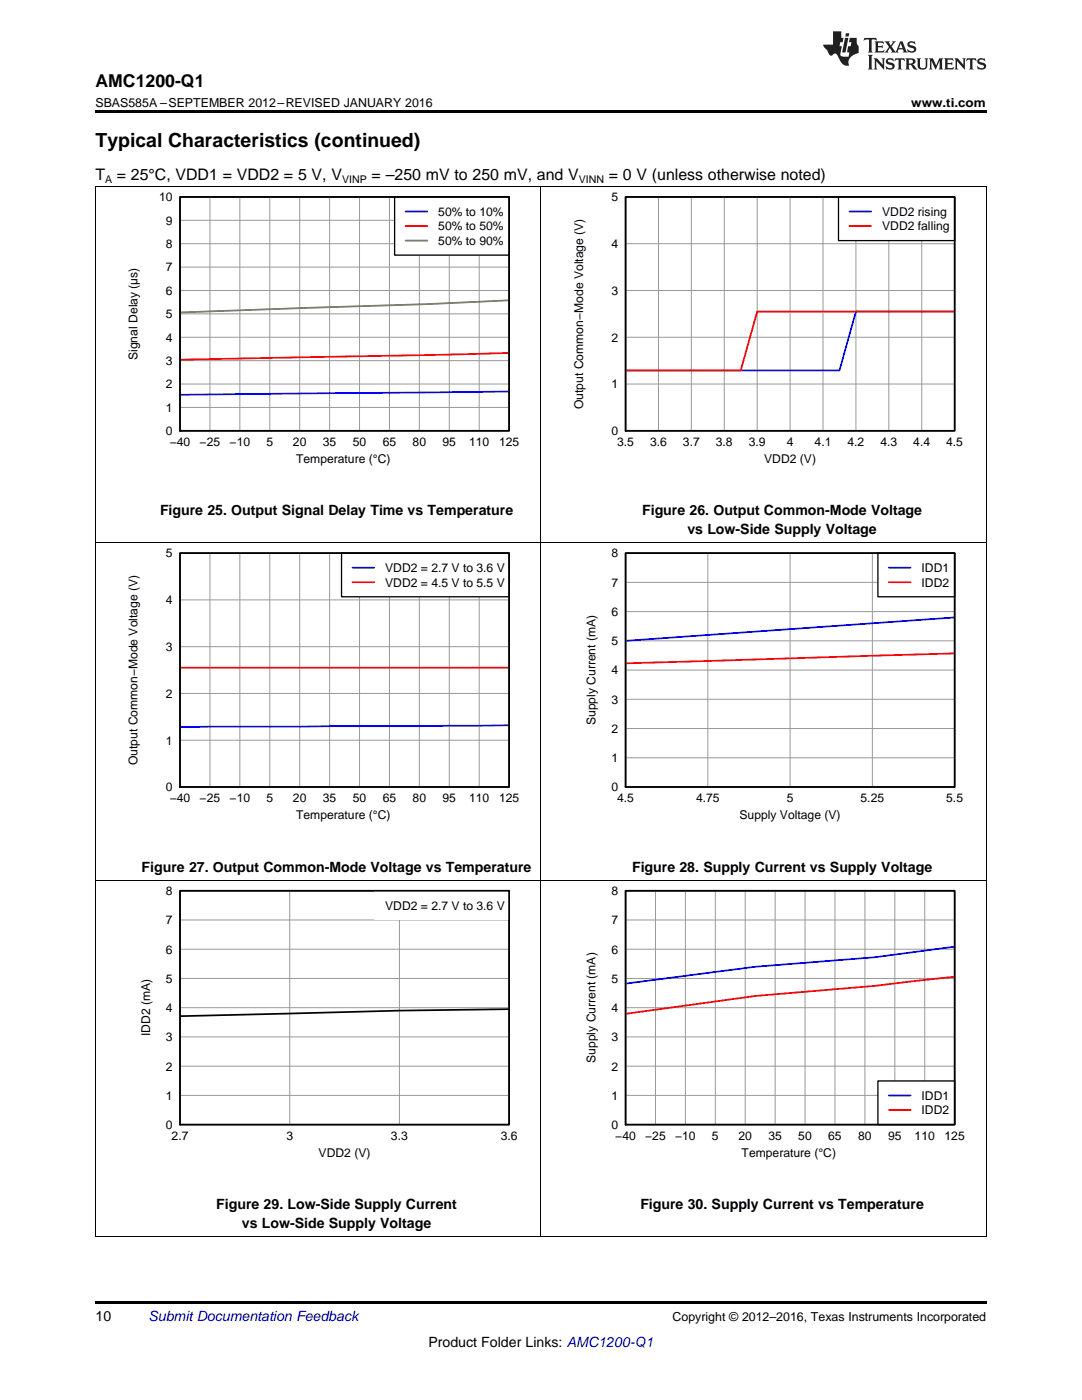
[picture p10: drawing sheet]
<svg xmlns="http://www.w3.org/2000/svg" width="216mm" height="279mm" viewBox="0 0 216 279" stroke-linecap="round" stroke-linejoin="round" font-family="sans-serif">
<path d="M19 259.7h177.8v.5h-177.8z" fill="#000"/>
<path d="M19.1 175.7v71.1M107.9 175.7v71.1M196.8 175.7v71.1M19 246.8h177.8" fill="none" stroke="#000" stroke-width=".2"/>
<path d="M35.9 177.8h65.7v46.6h-65.7z" fill="none" stroke="#000" stroke-width=".26"/>
<path d="M35.9 177.8h65.7v46.6h-65.7zM57.8 177.8v46.6M79.7 177.8v46.6M35.9 195.3h65.7M35.9 189.4h65.7M35.9 183.6h65.7M35.9 218.6h65.7M35.9 212.8h65.7M35.9 206.9h65.7M35.9 201.1h65.7" fill="none" stroke="#999" stroke-width=".2"/>
<path d="M101.6 201.4l-21.9 .3-43.8 1.1" fill="none" stroke="#000" stroke-width=".35"/>
<path d="M74.7 177.8h26.9v5.8h-26.9z" fill="#fff"/>
<path d="M35.9 177.8h65.7v46.6h-65.7z" fill="none" stroke="#000" stroke-width=".35"/>
<path d="M124.8 177.8h65.7v46.6h-65.7z" fill="none" stroke="#000" stroke-width=".26"/>
<g fill="none" stroke="#999" stroke-width=".2">
<path d="M124.8 177.8h65.7v46.6h-65.7zM130.8 177.8v46.6M136.8 177.8v46.6M142.7 177.8v46.6M148.7 177.8v46.6M154.7 177.8v46.6M160.6 177.8v46.6M166.6 177.8v46.6M172.6 177.8v46.6M178.6 177.8v46.6M184.5 177.8v46.6M124.8 195.3h65.7"/>
<path d="M124.8 189.4h65.7M124.8 183.6h65.7M124.8 218.6h65.7M124.8 212.8h65.7M124.8 206.9h65.7M124.8 201.1h65.7"/>
</g>
<path d="M190.5 188.9l-15.9 2.1-23.9 1.9-25.9 3.4" fill="none" stroke="#00f" stroke-width=".35"/>
<path d="M190.5 194.9l-15.9 1.9-23.9 2-25.9 3.5" fill="none" stroke="#f00" stroke-width=".35"/>
<path d="M175.2 215.7h15.3v8.7h-15.3z" fill="#fff"/>
<path d="M35.9 110.4h65.7v46.7h-65.7zM175.2 215.7h15.3v8.7h-15.3z" fill="none" stroke="#000" stroke-width=".26"/>
<path d="M101.6 144.7l-65.7 .4M177.4 218.6h4.3" fill="none" stroke="#00f" stroke-width=".35"/>
<path d="M101.6 133.2l-65.7 .1M177.4 221.5h4.3" fill="none" stroke="#f00" stroke-width=".35"/>
<path d="M124.8 177.8h65.7v46.6h-65.7z" fill="none" stroke="#000" stroke-width=".35"/>
<path d="M19.1 108.3v67.4M107.9 108.3v67.4M196.8 108.3v67.4M19 175.7h177.8" fill="none" stroke="#000" stroke-width=".2"/>
<g fill="none" stroke="#999" stroke-width=".2">
<path d="M35.9 110.4h65.7v46.7h-65.7zM35.9 119.7h65.7M41.9 110.4v46.7M47.9 110.4v46.7M53.8 110.4v46.7M59.8 110.4v46.7M65.8 110.4v46.7M71.7 110.4v46.7M77.7 110.4v46.7M83.7 110.4v46.7M89.7 110.4v46.7M95.6 110.4v46.7"/>
<path d="M35.9 138.4h65.7M35.9 129.1h65.7M35.9 147.7h65.7"/>
</g>
<path d="M68.1 110.4h33.5v8.7h-33.5z" fill="#fff"/>
<path d="M68.1 110.4h33.5v8.7h-33.5zM124.8 110.4h65.7v46.7h-65.7z" fill="none" stroke="#000" stroke-width=".26"/>
<path d="M70.3 113.3h4.4M190.5 123.2l-65.7 4.7" fill="none" stroke="#00f" stroke-width=".35"/>
<path d="M70.3 116.2h4.4M190.5 130.4l-65.7 2" fill="none" stroke="#f00" stroke-width=".35"/>
<path d="M35.9 110.4h65.7v46.7h-65.7z" fill="none" stroke="#000" stroke-width=".35"/>
<path d="M124.8 110.4h65.7v46.7h-65.7zM124.8 116.2h65.7M141.2 110.4v46.7M157.7 110.4v46.7M174.1 110.4v46.7M124.8 139.6h65.7M124.8 133.7h65.7M124.8 127.9h65.7M124.8 122.1h65.7M124.8 151.2h65.7M124.8 145.4h65.7" fill="none" stroke="#999" stroke-width=".2"/>
<path d="M175.2 110.4h15.3v8.7h-15.3z" fill="#fff"/>
<path d="M35.9 39.3h65.7v46.7h-65.7zM175.2 110.4h15.3v8.7h-15.3z" fill="none" stroke="#000" stroke-width=".26"/>
<path d="M101.6 78.1l-65.7 .7M177.4 113.3h4.3" fill="none" stroke="#00f" stroke-width=".35"/>
<path d="M101.6 70.4l-65.7 1.4M177.4 116.2h4.3" fill="none" stroke="#f00" stroke-width=".35"/>
<path d="M124.8 110.4h65.7v46.7h-65.7z" fill="none" stroke="#000" stroke-width=".35"/>
<path d="M19.1 37.3v71M107.9 37.3v71M196.8 37.3v71M19 108.3h177.8" fill="none" stroke="#000" stroke-width=".2"/>
<g fill="none" stroke="#999" stroke-width=".2">
<path d="M35.9 39.3h65.7v46.7h-65.7zM41.9 39.3v46.7M47.9 39.3v46.7M53.8 39.3v46.7M59.8 39.3v46.7M65.8 39.3v46.7M71.7 39.3v46.7M77.7 39.3v46.7M83.7 39.3v46.7M89.7 39.3v46.7M95.6 39.3v46.7M35.9 58h65.7"/>
<path d="M35.9 53.3h65.7M35.9 48.6h65.7M35.9 44h65.7M35.9 76.6h65.7M35.9 72h65.7M35.9 67.3h65.7M35.9 62.6h65.7M35.9 81.3h65.7"/>
</g>
<path d="M101.6 59.9l-15.9 .8-49.8 1.7" fill="none" stroke="#6e8b3d" stroke-width=".35"/>
<path d="M78.7 39.3h22.9v11.6h-22.9z" fill="#fff"/>
<path d="M78.7 39.3h22.9v11.6h-22.9zM124.8 39.3h65.7v46.7h-65.7z" fill="none" stroke="#000" stroke-width=".26"/>
<path d="M80.9 42.2h4.4M190.5 62.2h-19.7l-3.3 11.7h-42.7" fill="none" stroke="#00f" stroke-width=".35"/>
<path d="M80.9 45.1h4.4M190.5 62.2h-39.4l-3.3 11.7h-23" fill="none" stroke="#f00" stroke-width=".35"/>
<path d="M80.9 48h4.4" fill="none" stroke="#6e8b3d" stroke-width=".35"/>
<path d="M35.9 39.3h65.7v46.7h-65.7z" fill="none" stroke="#000" stroke-width=".35"/>
<g fill="none" stroke="#999" stroke-width=".2">
<path d="M124.8 39.3h65.7v46.7h-65.7zM131.4 39.3v46.7M138 39.3v46.7M144.5 39.3v46.7M151.1 39.3v46.7M157.7 39.3v46.7M164.2 39.3v46.7M170.8 39.3v46.7M177.4 39.3v46.7M183.9 39.3v46.7M124.8 58h65.7M124.8 48.6h65.7"/>
<path d="M124.8 76.6h65.7M124.8 67.3h65.7"/>
</g>
<path d="M167.3 39.3h23.2v8.7h-23.2z" fill="#fff"/>
<path d="M167.3 39.3h23.2v8.7h-23.2z" fill="none" stroke="#000" stroke-width=".26"/>
<path d="M169.5 42.2h4.3" fill="none" stroke="#00f" stroke-width=".35"/>
<path d="M169.5 45.1h4.3" fill="none" stroke="#f00" stroke-width=".35"/>
<path d="M124.8 39.3h65.7v46.7h-65.7z" fill="none" stroke="#000" stroke-width=".35"/>
<path d="M19 37.2h177.8" fill="none" stroke="#000" stroke-width=".2"/>
<path d="M19 22h177.8v.5h-177.8z" fill="#000"/>
<g fill="#231f20">
<path d="M172.5 7.6l-.1 .5 .4-.2h.6v.1v2.1l-.2 .4h.9l-.2-.4v-2.1l.1-.1h.5l.5 .2-.2-.5zM174.5 8.3l.2 .3v1.5l-.2 .4h1.8l.2-.6a1.04 1.04 0 0 1-1.3 .2v-.7h.6l.3 .2v-.6l-.3 .2h-.6v-.6l.8-.1 .4 .3-.2-.5zM176.5 8.3l.9 1.1-.9 1.1h.8l-.2-.2 .4-.7 .5 .7-.2 .2h1.5l-.2-.2 .2-.4h.9l.1 .4-.2 .2h1l-.3-.3-.7-1.9h-.5l-.9 2-.8-1 .9-1h-.8l.1 .3-.4 .5-.3-.6 .1-.2zM179.7 8.6l.4 1h-.7zM181.3 8.4a.63 .63 0 0 0-.2 .7 .63 .63 0 0 0 .6 .4l.6 .2 .1 .2a.75 .75 0 0 1-.7 .4 .75 .75 0 0 1-.6-.5l.1 .7 .1-.1a1.11 1.11 0 0 0 1.5-.6 1.13 1.13 0 0 0-1.2-.8l-.1-.4a1.04 1.04 0 0 1 1.2 .2l-.2-.5-.2 .1-.4-.2zM173.2 10.9l.2 .4v2.2l-.2 .4h1l-.3-.4v-2.2l.3-.4zM174.3 11.6l.3 .4v1.5l-.3 .4h.8l-.2-.4v-1.3l1.5 1.7v-1.9l.2-.4h-.7l.2 .4v.9l-1.1-1.3zM177 11.8a.62 .62 0 0 0-.2 .7 .62 .62 0 0 0 .6 .4l.6 .1 .1 .3a.76 .76 0 0 1-.7 .3 .76 .76 0 0 1-.7-.4l.2 .7 .1-.1a1.11 1.11 0 0 0 1.5-.6 1.13 1.13 0 0 0-1.2-.8l-.1-.4a1.04 1.04 0 0 1 1.2 .2l-.2-.6-.2 .1-.5-.1zM178.7 11.6l-.2 .6a.61 .61 0 0 1 .8-.3v1.6l-.2 .4h.9l-.2-.4v-1.6a.63 .63 0 0 1 .7 .3l-.1-.6zM180.6 11.6l.3 .4v1.5l-.3 .4h1l-.2-.2-.1-.8 .6 .2a.76 .76 0 0 0 1.2 .7l-1-1a.58 .58 0 0 0 .6-.5 .58 .58 0 0 0-.5-.6zM181.4 11.9h.1a.45 .45 0 0 1 .5 .1 .45 .45 0 0 1 .1 .5l-.8 .2zM182.9 11.6l.2 .2a2.17 2.17 0 0 0 .3 1.9 .99 .99 0 0 0 1.6-.6v-1.1l.2-.4h-.7l.2 .2a1.92 1.92 0 0 1-.2 1.8 .6 .6 0 0 1-.9-.5v-1.1l.2-.4zM185.4 11.6l.2 .4v1.5l-.2 .4h.7l-.2-.4v-1.4l.8 1.8 .8-1.8v1.4l-.2 .4h.9l-.2-.4v-1.5l.2-.4h-.8l-.6 1.5-.6-1.5zM188.4 11.6l.2 .4v1.5l-.2 .4h1.8l.1-.6a1.04 1.04 0 0 1-1.2 .1v-.6h.5l.4 .2v-.6l-.4 .2h-.5v-.7h.8l.3 .3-.1-.6zM190.5 11.6l.2 .4v1.5l-.2 .4h.7l-.2-.4v-1.3l1.5 1.7v-1.9l.2-.4h-.7l.2 .4v.9l-1.1-1.3zM192.9 11.6l-.1 .6a.61 .61 0 0 1 .7-.3l.1 1.6-.3 .4h1l-.3-.4 .1-1.6a.63 .63 0 0 1 .7 .3l-.1-.6zM195.2 11.8a.62 .62 0 0 0-.2 .7 .62 .62 0 0 0 .6 .4l.6 .1 .1 .3a.76 .76 0 0 1-.7 .3 .76 .76 0 0 1-.6-.4l.1 .7 .1-.1a1.11 1.11 0 0 0 1.6-.6 1.13 1.13 0 0 0-1.3-.8l-.1-.4a1.04 1.04 0 0 1 1.2 .2l-.1-.6-.2 .1-.5-.1z"/>
<path d="M166.2 6.3v2.6h-1.9v.4l.8 .9a.91 .91 0 0 0 1 .8 .56 .56 0 0 1 .5-.3 .56 .56 0 0 1 .5 .3l.4 .8a1.53 1.53 0 0 0 1.9 1.2 1.54 1.54 0 0 1 1-2.1l.9-.3v-1.4a1.52 1.52 0 0 1-.4-1.6h-1.3l-.2 .8h.5l-.2 .8h-.5l-.1 1v.2l.4 .1-.2 .8a1.93 1.93 0 0 1-1.6-.3l.3-1.8h-.5l.2-.8h.4l.2-.8h-.4v-1.3zM168.6 7.6l-.6 2.9h.7l.6-2.9zM168.8 6.6l-.1 .7h.6l.2-.7z"/>
</g>
<text font-size="3.9" x="19" y="29.3">Typical Characteristics (continued)</text>
<text font-size="3.5" x="19" y="17.3">AMC1200-Q1</text>
<g font-size="3.2">
<text x="19" y="36">T</text>
<text x="23.3" y="36">= 25°C, VDD1 = VDD2 = 5 V, V</text>
<text x="74.2" y="36">= –250 mV to 250 mV, and V</text>
<text x="121.5" y="36">= 0 V (unless otherwise noted)</text>
</g>
<g font-size="2.8">
<text x="31.9" y="102.9">Figure 25. Output Signal Delay Time vs Temperature</text>
<text x="128.1" y="102.9">Figure 26. Output Common-Mode Voltage</text>
<text x="137.2" y="106.6">vs Low-Side Supply Voltage</text>
<text x="28.3" y="174">Figure 27. Output Common-Mode Voltage vs Temperature</text>
<text x="126.1" y="174">Figure 28. Supply Current vs Supply Voltage</text>
<text x="43.1" y="241.3">Figure 29. Low-Side Supply Current</text>
<text x="48.3" y="245">vs Low-Side Supply Voltage</text>
<text x="127.8" y="241.3">Figure 30. Supply Current vs Temperature</text>
<text x="19" y="263.6">10</text>
<text x="85.5" y="268.9">Product Folder Links: AMC1200-Q1</text>
</g>
<text font-size="2.8" fill="#0000c8" x="29.6" y="263.6">Submit Documentation Feedback</text>
<g font-size="2.5">
<text x="19" y="21.4">SBAS585A –SEPTEMBER 2012–REVISED JANUARY 2016</text>
<text x="181.8" y="21.4">www.ti.com</text>
<text x="134.2" y="263.6">Copyright © 2012–2016, Texas Instruments Incorporated</text>
</g>
<g font-size="2.4">
<text x="31.7" y="40.2">10</text>
<text x="122" y="40.2">5</text>
<text x="33.1" y="44.8">9</text>
<text x="87.5" y="43.1">50% to 10%</text>
<text x="87.5" y="46">50% to 50%</text>
<text x="176" y="43.1">VDD2 rising</text>
<text x="176" y="46">VDD2 falling</text>
<text x="33.1" y="49.5">8</text>
<text x="87.5" y="48.9">50% to 90%</text>
<text x="122" y="49.5">4</text>
<text x="33.1" y="58.8">6</text>
<text x="33.1" y="54.2">7</text>
<text x="122" y="58.8">3</text>
<text x="33.1" y="63.5">5</text>
<text x="27.5" y="71.9" transform="rotate(-90 27.5 71.9)">Signal Delay (µs)</text>
<text x="33.1" y="68.2">4</text>
<text x="122" y="68.2">2</text>
<text x="33.1" y="77.5">2</text>
<text x="33.1" y="72.8">3</text>
<text x="122" y="77.5">1</text>
<text x="33.1" y="82.2">1</text>
<text x="116.4" y="81.6" transform="rotate(-90 116.4 81.6)">Output Common−Mode Voltage (V)</text>
<text x="33.1" y="86.8">0</text>
<text x="33.9" y="89">−40</text>
<text x="39.8" y="89">−25</text>
<text x="45.8" y="89">−10</text>
<text x="53.2" y="89">5</text>
<text x="58.5" y="89">20</text>
<text x="64.4" y="89">35</text>
<text x="70.4" y="89">50</text>
<text x="76.4" y="89">65</text>
<text x="82.3" y="89">80</text>
<text x="88.3" y="89">95</text>
<text x="93.6" y="89">110</text>
<text x="99.6" y="89">125</text>
<text x="122" y="86.8">0</text>
<text x="123.1" y="89">3.5</text>
<text x="129.7" y="89">3.6</text>
<text x="136.3" y="89">3.7</text>
<text x="142.8" y="89">3.8</text>
<text x="149.4" y="89">3.9</text>
<text x="157" y="89">4</text>
<text x="162.5" y="89">4.1</text>
<text x="169.1" y="89">4.2</text>
<text x="175.7" y="89">4.3</text>
<text x="182.2" y="89">4.4</text>
<text x="188.8" y="89">4.5</text>
<text x="59.1" y="92.4">Temperature (°C)</text>
<text x="152.5" y="92.4">VDD2 (V)</text>
<text x="33.1" y="111.3">5</text>
<text x="122" y="111.3">8</text>
<text x="76.9" y="114.2">VDD2 = 2.7 V to 3.6 V</text>
<text x="76.9" y="117.1">VDD2 = 4.5 V to 5.5 V</text>
<text x="122" y="117.1">7</text>
<text x="183.9" y="114.2">IDD1</text>
<text x="183.9" y="117.1">IDD2</text>
<text x="33.1" y="120.6">4</text>
<text x="122" y="122.9">6</text>
<text x="33.1" y="129.9">3</text>
<text x="122" y="128.8">5</text>
<text x="122" y="134.6">4</text>
<text x="33.1" y="139.3">2</text>
<text x="122" y="140.4">3</text>
<text x="33.1" y="148.6">1</text>
<text x="118.9" y="144.8" transform="rotate(-90 118.9 144.8)">Supply Current (mA)</text>
<text x="122" y="146.3">2</text>
<text x="27.5" y="152.7" transform="rotate(-90 27.5 152.7)">Output Common−Mode Voltage (V)</text>
<text x="122" y="152.1">1</text>
<text x="33.1" y="157.9">0</text>
<text x="33.9" y="160">−40</text>
<text x="39.8" y="160">−25</text>
<text x="45.8" y="160">−10</text>
<text x="53.2" y="160">5</text>
<text x="58.5" y="160">20</text>
<text x="64.4" y="160">35</text>
<text x="70.4" y="160">50</text>
<text x="76.4" y="160">65</text>
<text x="82.3" y="160">80</text>
<text x="88.3" y="160">95</text>
<text x="93.6" y="160">110</text>
<text x="99.6" y="160">125</text>
<text x="122" y="157.9">0</text>
<text x="123.1" y="160">4.5</text>
<text x="138.9" y="160">4.75</text>
<text x="157" y="160">5</text>
<text x="171.7" y="160">5.25</text>
<text x="188.8" y="160">5.5</text>
<text x="59.1" y="163.5">Temperature (°C)</text>
<text x="147.6" y="163.5">Supply Voltage (V)</text>
<text x="33.1" y="178.6">8</text>
<text x="122" y="178.6">8</text>
<text x="33.1" y="184.5">7</text>
<text x="76.9" y="181.5">VDD2 = 2.7 V to 3.6 V</text>
<text x="122" y="184.5">7</text>
<text x="33.1" y="190.3">6</text>
<text x="122" y="190.3">6</text>
<text x="33.1" y="196.1">5</text>
<text x="122" y="196.1">5</text>
<text x="33.1" y="202">4</text>
<text x="122" y="202">4</text>
<text x="30" y="206.8" transform="rotate(-90 30 206.8)">IDD2 (mA)</text>
<text x="33.1" y="207.8">3</text>
<text x="122" y="207.8">3</text>
<text x="33.1" y="213.6">2</text>
<text x="118.9" y="212.1" transform="rotate(-90 118.9 212.1)">Supply Current (mA)</text>
<text x="122" y="213.6">2</text>
<text x="33.1" y="219.5">1</text>
<text x="122" y="219.5">1</text>
<text x="183.9" y="219.5">IDD1</text>
<text x="33.1" y="225.3">0</text>
<text x="34.2" y="227.4">2.7</text>
<text x="57.1" y="227.4">3</text>
<text x="78" y="227.4">3.3</text>
<text x="99.9" y="227.4">3.6</text>
<text x="122" y="225.3">0</text>
<text x="122.8" y="227.4">−40</text>
<text x="128.7" y="227.4">−25</text>
<text x="134.7" y="227.4">−10</text>
<text x="142.1" y="227.4">5</text>
<text x="147.4" y="227.4">20</text>
<text x="153.3" y="227.4">35</text>
<text x="159.3" y="227.4">50</text>
<text x="165.3" y="227.4">65</text>
<text x="171.2" y="227.4">80</text>
<text x="177.2" y="227.4">95</text>
<text x="182.5" y="227.4">110</text>
<text x="183.9" y="222.4">IDD2</text>
<text x="188.5" y="227.4">125</text>
<text x="63.6" y="230.9">VDD2 (V)</text>
<text x="148" y="230.9">Temperature (°C)</text>
</g>
<g font-size="2.1">
<text x="21" y="36.6">A</text>
<text x="68.3" y="36.6">VINP</text>
<text x="115.5" y="36.6">VINN</text>
</g>
</svg>
